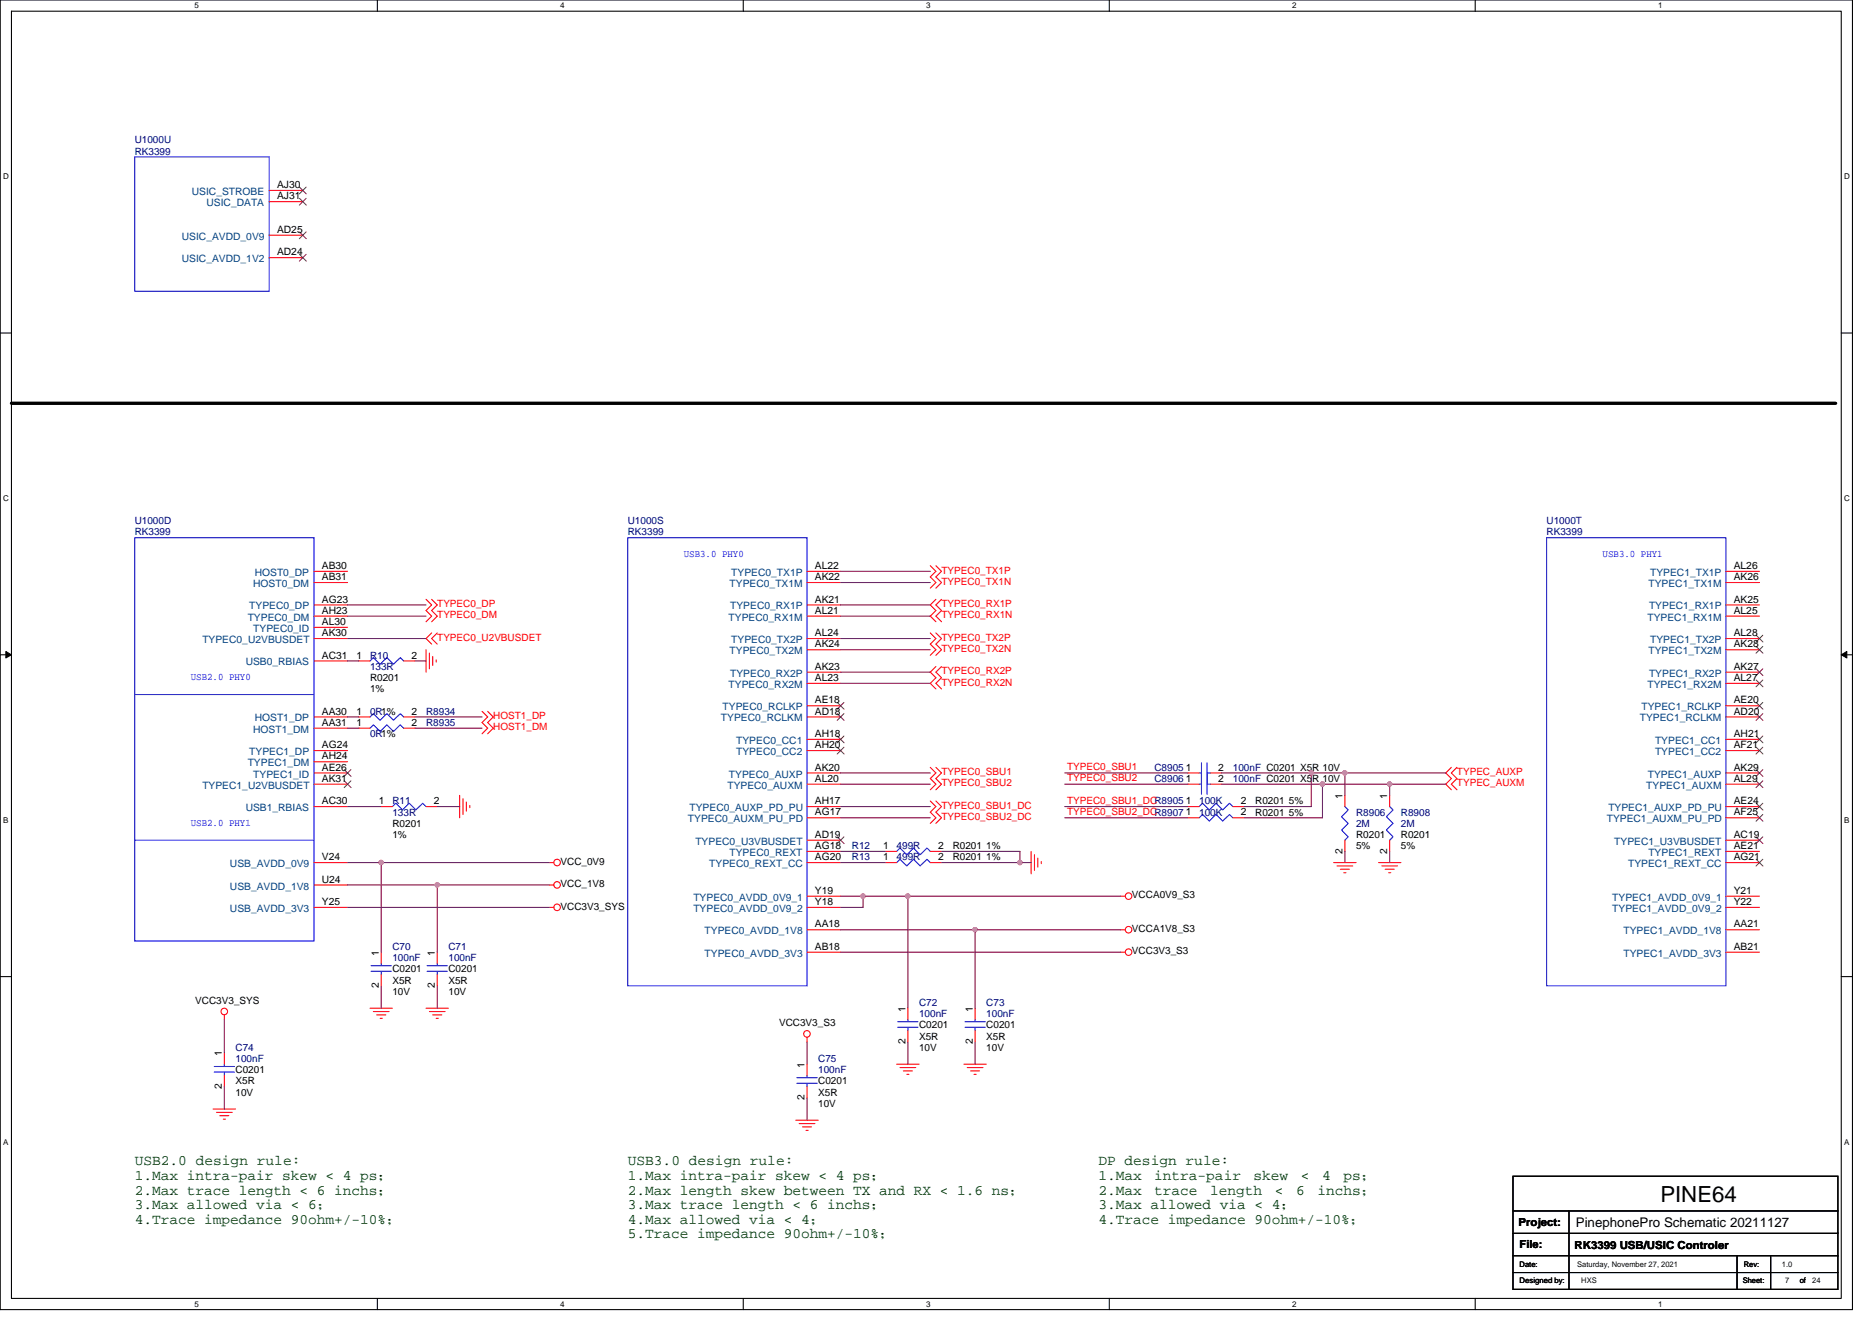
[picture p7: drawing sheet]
<svg xmlns="http://www.w3.org/2000/svg" width="297mm" height="210mm" viewBox="0 0 297 210" stroke-linecap="round" stroke-linejoin="round" font-family="sans-serif">
<path d="M0 0h293.9v207.9h-293.9zM1.8 1.8h290.4v204.3h-290.4z" fill="none" stroke="#000" stroke-width=".17"/>
<g fill="#fff">
<path d="M30.8 .2h.7v1.4h-.7z"/>
<path d="M30.8 206.3h.7v1.4h-.7z"/>
</g>
<path d="M59.9 0v1.8M59.9 206.1v1.8" fill="none" stroke="#000" stroke-width=".17"/>
<g fill="#fff">
<path d="M88.9 .2h.7v1.4h-.7z"/>
<path d="M88.9 206.3h.7v1.4h-.7z"/>
</g>
<path d="M117.9 0v1.8M117.9 206.1v1.8" fill="none" stroke="#000" stroke-width=".17"/>
<g fill="#fff">
<path d="M147 .2h.7v1.4h-.7z"/>
<path d="M147 206.3h.7v1.4h-.7z"/>
</g>
<path d="M176 0v1.8M176 206.1v1.8" fill="none" stroke="#000" stroke-width=".17"/>
<g fill="#fff">
<path d="M205 .2h.7v1.4h-.7z"/>
<path d="M205 206.3h.7v1.4h-.7z"/>
</g>
<path d="M234.1 0v1.8M234.1 206.1v1.8" fill="none" stroke="#000" stroke-width=".17"/>
<g fill="#fff">
<path d="M263.1 .2h.7v1.4h-.7z"/>
<path d="M263.1 206.3h.7v1.4h-.7z"/>
<path d="M.5 27.3h.9v1.4h-.9z"/>
<path d="M292.6 27.3h.9v1.4h-.9z"/>
<path d="M.5 78.4h.9v1.4h-.9z"/>
<path d="M292.6 78.4h.9v1.4h-.9z"/>
</g>
<path d="M0 52.9h1.8M292.2 52.9h1.7" fill="none" stroke="#000" stroke-width=".17"/>
<g fill="#fff">
<path d="M.5 129.5h.8v1.4h-.8z"/>
<path d="M292.6 129.5h.9v1.4h-.9z"/>
</g>
<path d="M0 103.9h1.8M292.2 103.9h1.7" fill="none" stroke="#000" stroke-width=".17"/>
<g fill="#000" stroke="#000" stroke-width=".16">
<path d="M.9 103.4l.9 .5-.9 .5z" fill-rule="evenodd"/>
<path d="M292.2 103.9l.8-.5v1z" fill-rule="evenodd"/>
</g>
<g fill="#fff">
<path d="M.5 180.5h.8v1.4h-.8z"/>
<path d="M292.6 180.5h.9v1.4h-.9z"/>
</g>
<path d="M0 155h1.8M292.2 155h1.7M240.1 192.2h51.5M240.1 195.7h51.5M240.1 199.3h51.5M240.1 186.7h51.5v17.9h-51.5zM249 192.2v12.4M275.6 199.3v5.3M281 199.3v5.3M240.1 202h51.5" fill="none" stroke="#000" stroke-width=".17"/>
<path d="M1.8 64h289.5" fill="none" stroke="#000" stroke-width=".53"/>
<g fill="none" stroke="#f00" stroke-width=".17">
<path d="M42.7 37.3h5.3M42.7 30.2h5.3M42.7 32h5.3M42.7 40.9h5.3M49.8 90.7h5.4M49.8 92.5h5.4M49.8 96h5.4M49.8 97.8h5.4M49.8 99.6h5.4M67.6 95.1l.9 .9-.9 .9 .9 .9-.9 .9M68.5 95.1l.9 .9-.9 .9 .9 .9-.9 .9M128.1 90.7h5.3"/>
<path d="M128.1 92.5h5.3M128.1 96h5.3M128.1 97.8h5.3M147.6 89.8l.9 .9-.9 .9 .9 .9-.9 .8M148.5 95.1l-.9 .9 .9 .9-.9 .9 .9 .9M148.5 89.8l.9 .9-.9 .9 .9 .9-.9 .8M149.4 95.1l-.9 .9 .9 .9-.9 .9 .9 .9M273.9 90.7h5.3M273.9 92.5h5.3M273.9 96h5.3M273.9 97.8h5.3M49.8 101.3h5.4"/>
<path d="M49.8 113.8h5.4M49.8 119.1h5.4M49.8 104.9h5.4M49.8 115.6h5.4M56.9 113.8h1.8M56.9 104.9h1.8M56.9 115.6h1.8M64 113.8h1.8M64 104.9h1.8M64 115.6h1.8M67.6 103.1v3.6M68.1 103.7v2.5"/>
<path d="M68.5 100.5l-.9 .8 .9 .9M68.7 104.2v1.4M69.2 104.7v.4M69.4 100.5l-.9 .8 .9 .9M76.5 112.9l.9 .9-.9 .9 .9 .9-.9 .9M77.4 112.9l.9 .9-.9 .9 .9 .9-.9 .9M128.1 101.3h5.3M128.1 103.1h5.3M128.1 106.7h5.3M128.1 108.5h5.3M128.1 112h5.3M128.1 113.8h5.3"/>
<path d="M128.1 117.3h5.3M128.1 119.1h5.3M147.6 100.5l.9 .8-.9 .9 .9 .9-.9 .9M148.5 105.8l-.9 .9 .9 .9-.9 .9 .9 .8M148.5 100.5l.9 .8-.9 .9 .9 .9-.9 .9M149.4 105.8l-.9 .9 .9 .9-.9 .9 .9 .8M273.9 101.3h5.3M273.9 103.1h5.3M273.9 106.7h5.3M273.9 108.5h5.3M273.9 112h5.3M273.9 113.8h5.3"/>
<path d="M273.9 117.3h5.3M273.9 119.1h5.3M49.8 136.9h5.4M49.8 128h5.4M49.8 122.7h5.4M49.8 124.5h5.4M49.8 120.9h5.4M60.5 128h1.8M67.6 128h1.8M72.9 126.2v3.6M73.5 126.8v2.5M74 127.3v1.4"/>
<path d="M74.5 127.8v.4M87.2 136.9h.7M128.1 136.9h5.3M128.1 128h5.3M128.1 122.7h5.3M128.1 124.5h5.3M128.1 129.8h5.3M128.1 135.1h5.3M128.1 133.3h5.3M140.5 136.9h1.8M140.5 135.1h1.8M147.6 121.8l.9 .9-.9 .9 .9 .9-.9 .8"/>
<path d="M147.6 127.1l.9 .9-.9 .9 .9 .9-.9 .9M147.6 136.9h1.8M147.6 135.1h1.8M148.5 121.8l.9 .9-.9 .9 .9 .9-.9 .8M148.5 127.1l.9 .9-.9 .9 .9 .9-.9 .9M163.6 135.1v3.6M164.1 135.7v2.5M164.7 136.2v1.4M165.2 136.7v.4M188.5 128h1.8M188.5 122.7h1.8M188.5 124.5h1.8"/>
<path d="M188.5 129.8h1.8M192.1 122.7h1.7M192.1 124.5h1.7M195.6 128h1.8M195.6 129.8h1.8M211.6 136.9h3.6M212.2 137.4h2.4M212.7 138h1.4M213.2 138.5h.4M213.4 126.2v1.8M213.4 133.3v1.8M218.7 136.9h3.6"/>
<path d="M219.3 137.4h2.5M219.8 138h1.4M220.3 138.5h.4M220.5 126.2v1.8M220.5 133.3v1.8M230.3 121.8l-.9 .9 .9 .9-.9 .9 .9 .8M231.2 121.8l-.9 .9 .9 .9-.9 .9 .9 .8M273.9 136.9h5.3M273.9 128h5.3M273.9 122.7h5.3M273.9 124.5h5.3M273.9 129.8h5.3"/>
<path d="M273.9 135.1h5.3M273.9 133.3h5.3M49.8 144h5.4M49.8 140.5h5.4M60.5 151.1v1.8M60.5 154.7v1.8M69.4 151.1v1.8M69.4 154.7v1.8M87.2 144h.7M87.2 140.5h.7M128.1 151.1h5.3M128.1 147.6h5.3"/>
<path d="M128.1 142.2h5.3M128.1 144h5.3M177.8 151.1h.8M177.8 147.6h.8M177.8 142.2h.8M273.9 151.1h5.3M273.9 147.6h5.3M273.9 142.2h5.3M273.9 144h5.3M33.8 176h3.6M34.4 176.6h2.4M34.9 177.1h1.4"/>
<path d="M35.4 177.6h.4M35.6 161.1v.7M35.6 167.1v1.8M35.6 170.7v1.8M58.7 160h3.6M59.2 160.5h2.5M59.8 161.1h1.4M60.3 161.6h.4M67.6 160h3.6M68.1 160.5h2.5M68.7 161.1h1.4M69.2 161.6h.4"/>
<path d="M126.3 177.8h3.5M126.8 178.3h2.5M127.3 178.9h1.5M127.9 179.4h.3M128.1 164.6v.8M128.1 168.9v1.8M128.1 172.5v1.7M142.3 168.9h3.5M142.8 169.4h2.5M143.3 170h1.5M143.9 170.5h.3M144.1 160v1.8"/>
<path d="M144.1 163.6v1.8M152.9 168.9h3.6M153.5 169.4h2.5M154 170h1.4M154.6 170.5h.3M154.7 160v1.8M154.7 163.6v1.8"/>
<circle cx="88.4" cy="136.9" r=".52"/>
<circle cx="88.4" cy="144" r=".52"/>
<circle cx="88.4" cy="140.5" r=".52"/>
<circle cx="179.1" cy="151.1" r=".52"/>
<circle cx="179.1" cy="147.6" r=".52"/>
<circle cx="179.1" cy="142.2" r=".52"/>
<circle cx="35.6" cy="160.5" r=".52"/>
<circle cx="128" cy="164.1" r=".52"/>
</g>
<g fill="none" stroke="#00f" stroke-width=".17">
<path d="M21.4 24.9h21.3v21.3h-21.3zM21.4 85.3h28.4v64.1h-28.4zM99.6 85.3h28.5v71.2h-28.5zM245.4 85.3h28.5v71.2h-28.5zM21.4 110.2h28.4M58.7 113.8l.5-.5 1.1 1 1.1-1 1 1 1.1-1 .5 .5M58.7 115.6l.5-.6 1.1 1.1 1.1-1.1 1 1.1 1.1-1.1 .5 .6M58.7 104.9l.5-.5 1.1 1 1.1-1 1 1 1.1-1 .5 .5M21.4 133.3h28.4M62.3 128l.5-.5 1.1 1 1-1 1.1 1 1.1-1 .5 .5M142.3 136.9l.5-.5 1.1 1 1-1 1.1 1 1.1-1 .5 .5M142.3 135.1l.5-.5 1.1 1.1 1-1.1 1.1 1.1 1.1-1.1 .5 .5"/>
<path d="M190.3 129.8l.5-.5 1.1 1 1.1-1 1 1 1.1-1 .5 .5M190.3 128l.5-.5 1.1 1 1.1-1 1 1 1.1-1 .5 .5M190.3 124.5h.3M190.3 122.7h.3M190.6 121.1v5M191.5 124.5h.6M191.5 121.1v5M191.5 122.7h.6M213.4 128l.5 .5-1 1.1 1 1.1-1 1 1 1.1-.5 .6M220.5 128l.5 .5-1 1.1 1 1.1-1 1 1 1.1-.5 .6M58.9 154.2h3.2M58.9 153.3h3.2"/>
<path d="M60.5 152.9v.4M60.5 154.2v.5M67.8 154.2h3.2M67.8 153.3h3.2M69.4 152.9v.4M69.4 154.2v.5M34 170.2h3.2M34 169.3h3.2M35.6 168.9v.4M35.6 170.2v.5M126.4 171.9h3.3M126.4 171h3.3"/>
<path d="M128.1 170.7v.3M128.1 171.9v.6M142.4 163h3.3M142.4 162.2h3.3M144.1 161.8v.4M144.1 163v.6M153.1 163h3.2M153.1 162.2h3.2M154.7 161.8v.4M154.7 163v.6"/>
</g>
<g fill="none" stroke="#804000" stroke-width=".16">
<path d="M47.5 36.8l1.1 1.1M47.5 29.7l1.1 1.1M47.5 31.5l1.1 1.1M48.6 36.8l-1.1 1.1M48.6 29.7l-1.1 1.1M48.6 31.5l-1.1 1.1M47.5 40.4l1.1 1M48.6 40.4l-1.1 1M132.9 111.5l1 1.1M132.9 113.3l1 1M132.9 116.8l1 1.1M132.9 118.6l1 1.1"/>
<path d="M133.9 111.5l-1.1 1.1M133.9 113.3l-1.1 1M133.9 116.8l-1.1 1.1M133.9 118.6l-1.1 1.1M278.7 100.8l1 1.1M278.7 102.6l1 1.1M278.7 106.2l1 1M278.7 107.9l1 1.1M278.7 111.5l1 1.1M278.7 113.3l1 1M278.7 116.8l1 1.1M278.7 118.6l1 1.1"/>
<path d="M279.7 100.8l-1.1 1.1M279.7 102.6l-1.1 1.1M279.7 106.2l-1.1 1M279.7 107.9l-1.1 1.1M279.7 111.5l-1.1 1.1M279.7 113.3l-1.1 1M279.7 116.8l-1.1 1.1M279.7 118.6l-1.1 1.1M54.6 122.2l1.1 1M54.6 123.9l1.1 1.1M55.7 122.2l-1.1 1M55.7 123.9l-1.1 1.1"/>
<path d="M132.9 132.8l1 1.1M133.9 132.8l-1.1 1.1M278.7 122.2l1 1M278.7 123.9l1 1.1M278.7 127.5l1 1.1M278.7 129.3l1 1M278.7 136.4l1 1.1M278.7 132.8l1 1.1M279.7 122.2l-1.1 1M279.7 123.9l-1.1 1.1M279.7 127.5l-1.1 1.1M279.7 129.3l-1.1 1"/>
<path d="M279.7 136.4l-1.1 1.1M279.7 132.8l-1.1 1.1"/>
</g>
<g fill="none" stroke="#800040" stroke-width=".17">
<path d="M55.2 97.8h12.4M55.2 96h12.4M133.4 97.8h14.2M133.4 96h14.2M133.4 90.7h14.2M133.4 92.5h14.2M55.2 104.9h1.7M55.2 101.3h12.4M55.2 115.6h1.7M55.2 113.8h1.7M65.8 115.6h10.7M65.8 113.8h10.7"/>
<path d="M65.8 104.9h1.8M133.4 101.3h14.2M133.4 108.5h14.2M133.4 106.7h14.2M133.4 103.1h14.2M55.2 136.9h32M55.2 128h5.3M60.5 136.9v14.2M69.4 128h3.5M133.4 128h14.2M133.4 129.8h14.2M133.4 136.9h7.1"/>
<path d="M133.4 135.1h7.1M133.4 122.7h14.2M133.4 124.5h14.2M149.4 136.9h14.2M149.4 135.1h12.4v1.8M168.9 128h19.6M168.9 129.8h19.6M168.9 122.7h19.6M168.9 124.5h19.6M193.8 124.5h35.6M193.8 122.7h35.6M208.1 122.7v5.3h-10.7"/>
<path d="M209.8 124.5v5.3h-12.4M213.4 135.1v1.8M213.4 122.7v3.5M220.5 124.5v1.7M220.5 135.1v1.8M55.2 144h32M55.2 140.5h32M60.5 156.5v3.5M69.4 140.5v10.6M69.4 156.5v3.5M133.4 151.1h44.4M133.4 147.6h44.4"/>
<path d="M133.4 142.2h44.4M136.9 142.2v1.8h-3.5M144.1 142.2v17.8M154.7 147.6v12.4M35.6 161.8v5.3M35.6 172.5v3.5M128.1 165.4v3.5M128.1 174.2v3.6M144.1 165.4v3.5M154.7 165.4v3.5"/>
</g>
<g fill="#f0f" stroke="#f0f" stroke-width=".17">
<circle cx="154.7" cy="147.6" r=".35"/>
<circle cx="136.9" cy="142.2" r=".35"/>
<circle cx="161.8" cy="136.9" r=".35"/>
<circle cx="60.5" cy="136.9" r=".35"/>
<circle cx="69.4" cy="140.4" r=".35"/>
<circle cx="144" cy="142.2" r=".35"/>
<circle cx="209.8" cy="124.4" r=".35"/>
<circle cx="208.1" cy="122.7" r=".35"/>
<circle cx="220.5" cy="124.4" r=".35"/>
<circle cx="213.4" cy="122.7" r=".35"/>
</g>
<text font-size="3.5" x="263.5" y="190.8">PINE64</text>
<g font-size="2.3" fill="#004000">
<text x="21.4" y="185">USB2.0 design rule:</text>
<text x="99.6" y="185">USB3.0 design rule:</text>
<text x="174.3" y="185">DP design rule:</text>
<text x="21.4" y="187.3">1.Max intra-pair skew &lt; 4 ps；</text>
<text x="21.4" y="189.6">2.Max trace length &lt; 6 inchs；</text>
<text x="21.4" y="191.9">3.Max allowed via &lt; 6；</text>
<text x="99.6" y="187.3">1.Max intra-pair skew &lt; 4 ps；</text>
<text x="99.6" y="189.6">2.Max length skew between TX and RX &lt; 1.6 ns；</text>
<text x="99.6" y="191.9">3.Max trace length &lt; 6 inchs；</text>
<text x="174.3" y="187.3">1.Max</text>
<text x="174.3" y="189.6">2.Max</text>
<text x="174.3" y="191.9">3.Max allowed via &lt; 4；</text>
<text x="183.2" y="187.3">intra-pair</text>
<text x="183.2" y="189.6">trace</text>
<text x="192" y="189.6">length</text>
<text x="198.9" y="187.3">skew</text>
<text x="202.3" y="189.6">&lt;</text>
<text x="205.7" y="189.6">6</text>
<text x="206.4" y="187.3">&lt;</text>
<text x="209" y="189.6">inchs；</text>
<text x="209.8" y="187.3">4</text>
<text x="213.2" y="187.3">ps；</text>
<text x="21.4" y="194.2">4.Trace impedance 90ohm+/-10%；</text>
<text x="99.6" y="194.2">4.Max allowed via &lt; 4；</text>
<text x="99.6" y="196.5">5.Trace impedance 90ohm+/-10%；</text>
<text x="174.3" y="194.2">4.Trace impedance 90ohm+/-10%；</text>
</g>
<text font-size="2.1" x="250" y="194.8">PinephonePro Schematic 20211127</text>
<g font-size="1.8">
<text x="241" y="194.5">Project:</text>
<text x="241.1" y="198.1">File:</text>
<text x="249.8" y="198.3">RK3399 USB/USIC Controler</text>
</g>
<g font-size="1.6" fill="#000080">
<text x="21.4" y="22.8">U1000U</text>
<text x="21.4" y="24.5">RK3399</text>
<text x="21.4" y="83.2">U1000D</text>
<text x="99.6" y="83.2">U1000S</text>
<text x="245.4" y="83.2">U1000T</text>
<text x="21.4" y="85">RK3399</text>
<text x="99.6" y="85">RK3399</text>
<text x="245.4" y="85">RK3399</text>
<text x="58.7" y="104.5">R10</text>
<text x="58.7" y="106.3">133R</text>
<text x="58.7" y="113.4">0R1%</text>
<text x="67.6" y="113.4">R8934</text>
<text x="58.7" y="117">0R1%</text>
<text x="67.6" y="115.2">R8935</text>
<text x="183.2" y="124.1">C8906</text>
<text x="183.2" y="122.3">C8905</text>
<text x="195.6" y="124.1">100nF C0201 X5R 10V</text>
<text x="195.6" y="122.3">100nF C0201 X5R 10V</text>
<text x="62.3" y="127.7">R11</text>
<text x="62.3" y="129.4">133R</text>
<text x="190.3" y="129.4">100K</text>
<text x="190.3" y="127.7">100K</text>
<text x="215.2" y="129.4">R8906</text>
<text x="215.2" y="131.2">2M</text>
<text x="222.3" y="129.4">R8908</text>
<text x="222.3" y="131.2">2M</text>
<text x="135.2" y="136.5">R13</text>
<text x="135.2" y="134.8">R12</text>
<text x="142.3" y="136.5">499R</text>
<text x="142.3" y="134.8">499R</text>
<text x="62.3" y="150.8">C70</text>
<text x="62.3" y="152.5">100nF</text>
<text x="71.2" y="150.8">C71</text>
<text x="71.2" y="152.5">100nF</text>
<text x="145.8" y="159.7">C72</text>
<text x="145.8" y="161.4">100nF</text>
<text x="156.5" y="159.7">C73</text>
<text x="156.5" y="161.4">100nF</text>
<text x="37.4" y="166.8">C74</text>
<text x="37.4" y="168.6">100nF</text>
<text x="129.8" y="168.6">C75</text>
<text x="129.8" y="170.3">100nF</text>
</g>
<g font-size="1.6">
<text x="44" y="29.8">AJ30</text>
<text x="44" y="31.6">AJ31</text>
<text x="44" y="40.5">AD24</text>
<text x="44" y="37">AD25</text>
<text x="51.1" y="90.3">AB30</text>
<text x="51.1" y="92.1">AB31</text>
<text x="51.1" y="95.6">AG23</text>
<text x="129.3" y="90.3">AL22</text>
<text x="129.3" y="92.1">AK22</text>
<text x="129.3" y="95.6">AK21</text>
<text x="275.1" y="92.1">AK26</text>
<text x="275.1" y="90.3">AL26</text>
<text x="275.1" y="95.6">AK25</text>
<text x="51.1" y="99.2">AL30</text>
<text x="51.1" y="97.4">AH23</text>
<text x="51.1" y="101">AK30</text>
<text x="129.3" y="101">AL24</text>
<text x="129.3" y="97.4">AL21</text>
<text x="275.1" y="97.4">AL25</text>
<text x="275.1" y="101">AL28</text>
<text x="51.1" y="104.5">AC31</text>
<text x="56.6" y="104.5">1</text>
<text x="65.3" y="104.5">2</text>
<text x="129.3" y="102.7">AK24</text>
<text x="129.3" y="106.3">AK23</text>
<text x="275.1" y="102.7">AK28</text>
<text x="275.1" y="106.3">AK27</text>
<text x="51.1" y="113.4">AA30</text>
<text x="56.6" y="113.4">1</text>
<text x="58.7" y="108.1">R0201</text>
<text x="58.7" y="109.9">1%</text>
<text x="65.3" y="113.4">2</text>
<text x="129.3" y="111.6">AE18</text>
<text x="129.3" y="113.4">AD18</text>
<text x="129.3" y="108.1">AL23</text>
<text x="275.1" y="111.6">AE20</text>
<text x="275.1" y="113.4">AD20</text>
<text x="275.1" y="108.1">AL27</text>
<text x="51.1" y="115.2">AA31</text>
<text x="51.1" y="118.7">AG24</text>
<text x="56.6" y="115.2">1</text>
<text x="65.3" y="115.2">2</text>
<text x="129.3" y="117">AH18</text>
<text x="129.3" y="118.7">AH20</text>
<text x="275.1" y="117">AH21</text>
<text x="275.1" y="118.7">AF21</text>
<text x="51.1" y="122.3">AE26</text>
<text x="51.1" y="120.5">AH24</text>
<text x="51.1" y="124.1">AK31</text>
<text x="129.3" y="122.3">AK20</text>
<text x="129.3" y="124.1">AL20</text>
<text x="188.1" y="124.1">1</text>
<text x="188.1" y="122.3">1</text>
<text x="193.3" y="124.1">2</text>
<text x="193.3" y="122.3">2</text>
<text x="275.1" y="122.3">AK29</text>
<text x="275.1" y="124.1">AL29</text>
<text x="51.1" y="127.6">AC30</text>
<text x="60.1" y="127.6">1</text>
<text x="62.3" y="131.2">R0201</text>
<text x="68.9" y="127.6">2</text>
<text x="129.3" y="127.6">AH17</text>
<text x="129.3" y="129.4">AG17</text>
<text x="188.1" y="129.4">1</text>
<text x="188.1" y="127.6">1</text>
<text x="196.9" y="129.4">2</text>
<text x="196.9" y="127.6">2</text>
<text x="199.2" y="129.4">R0201 5%</text>
<text x="199.2" y="127.7">R0201 5%</text>
<text x="213" y="126.8" transform="rotate(-90 213 126.8)">1</text>
<text x="220.1" y="126.8" transform="rotate(-90 220.1 126.8)">1</text>
<text x="275.1" y="127.6">AE24</text>
<text x="275.1" y="129.4">AF25</text>
<text x="51.1" y="136.5">V24</text>
<text x="62.3" y="133">1%</text>
<text x="88.9" y="137.3">VCC_0V9</text>
<text x="129.3" y="136.5">AG20</text>
<text x="129.3" y="134.7">AG18</text>
<text x="129.3" y="133">AD19</text>
<text x="140.1" y="136.5">1</text>
<text x="140.1" y="134.7">1</text>
<text x="148.9" y="136.5">2</text>
<text x="148.9" y="134.7">2</text>
<text x="151.2" y="136.5">R0201 1%</text>
<text x="151.2" y="134.8">R0201 1%</text>
<text x="213" y="135.5" transform="rotate(-90 213 135.5)">2</text>
<text x="215.2" y="133">R0201</text>
<text x="215.2" y="134.8">5%</text>
<text x="220.1" y="135.5" transform="rotate(-90 220.1 135.5)">2</text>
<text x="222.3" y="133">R0201</text>
<text x="222.3" y="134.8">5%</text>
<text x="275.1" y="136.5">AG21</text>
<text x="275.1" y="134.7">AE21</text>
<text x="275.1" y="133">AC19</text>
<text x="51.1" y="140.1">U24</text>
<text x="51.1" y="143.6">Y25</text>
<text x="88.9" y="140.8">VCC_1V8</text>
<text x="129.3" y="141.9">Y19</text>
<text x="129.3" y="143.6">Y18</text>
<text x="179.6" y="142.6">VCCA0V9_S3</text>
<text x="275.1" y="141.9">Y21</text>
<text x="275.1" y="143.6">Y22</text>
<text x="88.9" y="144.4">VCC3V3_SYS</text>
<text x="129.3" y="147.2">AA18</text>
<text x="179.6" y="147.9">VCCA1V8_S3</text>
<text x="275.1" y="147.2">AA21</text>
<text x="60.1" y="151.7" transform="rotate(-90 60.1 151.7)">1</text>
<text x="62.3" y="154.3">C0201</text>
<text x="69" y="151.7" transform="rotate(-90 69 151.7)">1</text>
<text x="71.2" y="154.3">C0201</text>
<text x="129.3" y="150.7">AB18</text>
<text x="179.6" y="151.5">VCC3V3_S3</text>
<text x="275.1" y="150.7">AB21</text>
<text x="31" y="159.3">VCC3V3_SYS</text>
<text x="60.1" y="156.8" transform="rotate(-90 60.1 156.8)">2</text>
<text x="62.3" y="156.1">X5R</text>
<text x="62.3" y="157.9">10V</text>
<text x="69" y="156.8" transform="rotate(-90 69 156.8)">2</text>
<text x="71.2" y="156.1">X5R</text>
<text x="71.2" y="157.9">10V</text>
<text x="143.7" y="160.5" transform="rotate(-90 143.7 160.5)">1</text>
<text x="154.3" y="160.5" transform="rotate(-90 154.3 160.5)">1</text>
<text x="35.2" y="167.7" transform="rotate(-90 35.2 167.7)">1</text>
<text x="123.6" y="162.9">VCC3V3_S3</text>
<text x="143.7" y="165.7" transform="rotate(-90 143.7 165.7)">2</text>
<text x="145.8" y="163.2">C0201</text>
<text x="145.8" y="165">X5R</text>
<text x="145.8" y="166.8">10V</text>
<text x="154.3" y="165.7" transform="rotate(-90 154.3 165.7)">2</text>
<text x="156.5" y="163.2">C0201</text>
<text x="156.5" y="165">X5R</text>
<text x="156.5" y="166.8">10V</text>
<text x="35.2" y="172.8" transform="rotate(-90 35.2 172.8)">2</text>
<text x="37.4" y="170.3">C0201</text>
<text x="37.4" y="172.1">X5R</text>
<text x="37.4" y="173.9">10V</text>
<text x="127.7" y="169.4" transform="rotate(-90 127.7 169.4)">1</text>
<text x="129.8" y="172.1">C0201</text>
<text x="129.8" y="173.9">X5R</text>
<text x="127.7" y="174.6" transform="rotate(-90 127.7 174.6)">2</text>
<text x="129.8" y="175.7">10V</text>
</g>
<g font-size="1.6" fill="#004080">
<text x="30.4" y="30.9">USIC_STROBE</text>
<text x="32.8" y="32.7">USIC_DATA</text>
<text x="28.8" y="41.6">USIC_AVDD_1V2</text>
<text x="28.8" y="38.1">USIC_AVDD_0V9</text>
<text x="40.2" y="93.2">HOST0_DM</text>
<text x="40.4" y="91.4">HOST0_DP</text>
<text x="115.8" y="93.2">TYPEC0_TX1M</text>
<text x="116" y="91.4">TYPEC0_TX1P</text>
<text x="261.6" y="93.2">TYPEC1_TX1M</text>
<text x="261.8" y="91.4">TYPEC1_TX1P</text>
<text x="39.3" y="98.5">TYPEC0_DM</text>
<text x="39.6" y="96.7">TYPEC0_DP</text>
<text x="40.2" y="100.3">TYPEC0_ID</text>
<text x="115.6" y="98.5">TYPEC0_RX1M</text>
<text x="115.9" y="96.7">TYPEC0_RX1P</text>
<text x="261.4" y="98.5">TYPEC1_RX1M</text>
<text x="261.7" y="96.7">TYPEC1_RX1P</text>
<text x="32.1" y="102.1">TYPEC0_U2VBUSDET</text>
<text x="39" y="105.6">USB0_RBIAS</text>
<text x="115.8" y="103.8">TYPEC0_TX2M</text>
<text x="115.9" y="107.4">TYPEC0_RX2P</text>
<text x="116" y="102.1">TYPEC0_TX2P</text>
<text x="261.6" y="103.8">TYPEC1_TX2M</text>
<text x="261.7" y="107.4">TYPEC1_RX2P</text>
<text x="261.8" y="102.1">TYPEC1_TX2P</text>
<text x="114.7" y="112.7">TYPEC0_RCLKP</text>
<text x="115.6" y="109.2">TYPEC0_RX2M</text>
<text x="260.5" y="112.7">TYPEC1_RCLKP</text>
<text x="261.4" y="109.2">TYPEC1_RX2M</text>
<text x="39.6" y="119.8">TYPEC1_DP</text>
<text x="40.2" y="116.3">HOST1_DM</text>
<text x="40.4" y="114.5">HOST1_DP</text>
<text x="114.4" y="114.5">TYPEC0_RCLKM</text>
<text x="116.8" y="118.1">TYPEC0_CC1</text>
<text x="116.8" y="119.8">TYPEC0_CC2</text>
<text x="260.2" y="114.5">TYPEC1_RCLKM</text>
<text x="262.6" y="118.1">TYPEC1_CC1</text>
<text x="262.6" y="119.8">TYPEC1_CC2</text>
<text x="32.1" y="125.2">TYPEC1_U2VBUSDET</text>
<text x="39.3" y="121.6">TYPEC1_DM</text>
<text x="40.2" y="123.4">TYPEC1_ID</text>
<text x="115.4" y="125.2">TYPEC0_AUXM</text>
<text x="115.7" y="123.4">TYPEC0_AUXP</text>
<text x="261.2" y="125.2">TYPEC1_AUXM</text>
<text x="261.5" y="123.4">TYPEC1_AUXP</text>
<text x="39" y="128.7">USB1_RBIAS</text>
<text x="109.2" y="130.5">TYPEC0_AUXM_PU_PD</text>
<text x="109.4" y="128.7">TYPEC0_AUXP_PD_PU</text>
<text x="254.9" y="130.5">TYPEC1_AUXM_PU_PD</text>
<text x="255.2" y="128.7">TYPEC1_AUXP_PD_PU</text>
<text x="36.5" y="137.6">USB_AVDD_0V9</text>
<text x="110.3" y="134.1">TYPEC0_U3VBUSDET</text>
<text x="112.5" y="137.6">TYPEC0_REXT_CC</text>
<text x="115.8" y="135.8">TYPEC0_REXT</text>
<text x="256.1" y="134.1">TYPEC1_U3VBUSDET</text>
<text x="258.3" y="137.6">TYPEC1_REXT_CC</text>
<text x="261.6" y="135.8">TYPEC1_REXT</text>
<text x="36.5" y="141.2">USB_AVDD_1V8</text>
<text x="110" y="143">TYPEC0_AVDD_0V9_1</text>
<text x="255.8" y="143">TYPEC1_AVDD_0V9_1</text>
<text x="36.5" y="144.7">USB_AVDD_3V3</text>
<text x="110" y="144.7">TYPEC0_AVDD_0V9_2</text>
<text x="111.8" y="148.3">TYPEC0_AVDD_1V8</text>
<text x="255.8" y="144.7">TYPEC1_AVDD_0V9_2</text>
<text x="257.6" y="148.3">TYPEC1_AVDD_1V8</text>
<text x="111.8" y="151.8">TYPEC0_AVDD_3V3</text>
<text x="257.6" y="151.8">TYPEC1_AVDD_3V3</text>
</g>
<g font-size="1.6" fill="#00f">
<text x="108.5" y="88.4">USB3.0 PHY0</text>
<text x="254.3" y="88.4">USB3.0 PHY1</text>
<text x="30.3" y="107.9">USB2.0 PHY0</text>
<text x="30.3" y="131">USB2.0 PHY1</text>
</g>
<g font-size="1.6" fill="#f00">
<text x="149.4" y="92.8">TYPEC0_TX1N</text>
<text x="149.4" y="91">TYPEC0_TX1P</text>
<text x="69.4" y="98.1">TYPEC0_DM</text>
<text x="69.4" y="96.4">TYPEC0_DP</text>
<text x="69.4" y="101.7">TYPEC0_U2VBUSDET</text>
<text x="149.4" y="101.7">TYPEC0_TX2P</text>
<text x="149.4" y="96.4">TYPEC0_RX1P</text>
<text x="149.4" y="98.1">TYPEC0_RX1N</text>
<text x="149.4" y="103.5">TYPEC0_TX2N</text>
<text x="149.4" y="107">TYPEC0_RX2P</text>
<text x="149.4" y="108.8">TYPEC0_RX2N</text>
<text x="78.3" y="115.9">HOST1_DM</text>
<text x="78.3" y="114.2">HOST1_DP</text>
<text x="149.4" y="124.8">TYPEC0_SBU2</text>
<text x="149.4" y="123">TYPEC0_SBU1</text>
<text x="169.3" y="124">TYPEC0_SBU2</text>
<text x="169.3" y="122.2">TYPEC0_SBU1</text>
<text x="231.2" y="123">TYPEC_AUXP</text>
<text x="231.2" y="124.8">TYPEC_AUXM</text>
<text x="149.4" y="128.4">TYPEC0_SBU1_DC</text>
<text x="149.4" y="130.2">TYPEC0_SBU2_DC</text>
<text x="169.3" y="127.6">TYPEC0_SBU1_DCR8905</text>
<text x="169.3" y="129.3">TYPEC0_SBU2_DCR8907</text>
</g>
<g font-size="1.3">
<text x="30.8" y="1.3">5</text>
<text x="88.9" y="1.3">4</text>
<text x="147" y="1.3">3</text>
<text x="205" y="1.3">2</text>
<text x="263.1" y="1.3">1</text>
<text x=".5" y="28.4">D</text>
<text x="292.6" y="28.4">D</text>
<text x=".5" y="79.5">C</text>
<text x="292.6" y="79.5">C</text>
<text x=".5" y="130.6">B</text>
<text x="292.6" y="130.6">B</text>
<text x=".5" y="181.7">A</text>
<text x="292.6" y="181.7">A</text>
<text x="30.8" y="207.4">5</text>
<text x="88.9" y="207.4">4</text>
<text x="147" y="207.4">3</text>
<text x="205" y="207.4">2</text>
<text x="263.1" y="207.4">1</text>
</g>
<g font-size="1.2">
<text x="241.1" y="201.1">Date:</text>
<text x="241.1" y="203.6">Designed by:</text>
<text x="250.3" y="201.1">Saturday, November 27, 2021</text>
<text x="250.9" y="203.6">HXS</text>
<text x="276.5" y="203.6">Sheet:</text>
<text x="276.7" y="201.1">Rev:</text>
<text x="282.7" y="201.1">1.0</text>
<text x="283.3" y="203.6">7</text>
<text x="285.6" y="203.6">of</text>
<text x="287.5" y="203.6">24</text>
</g>
</svg>
